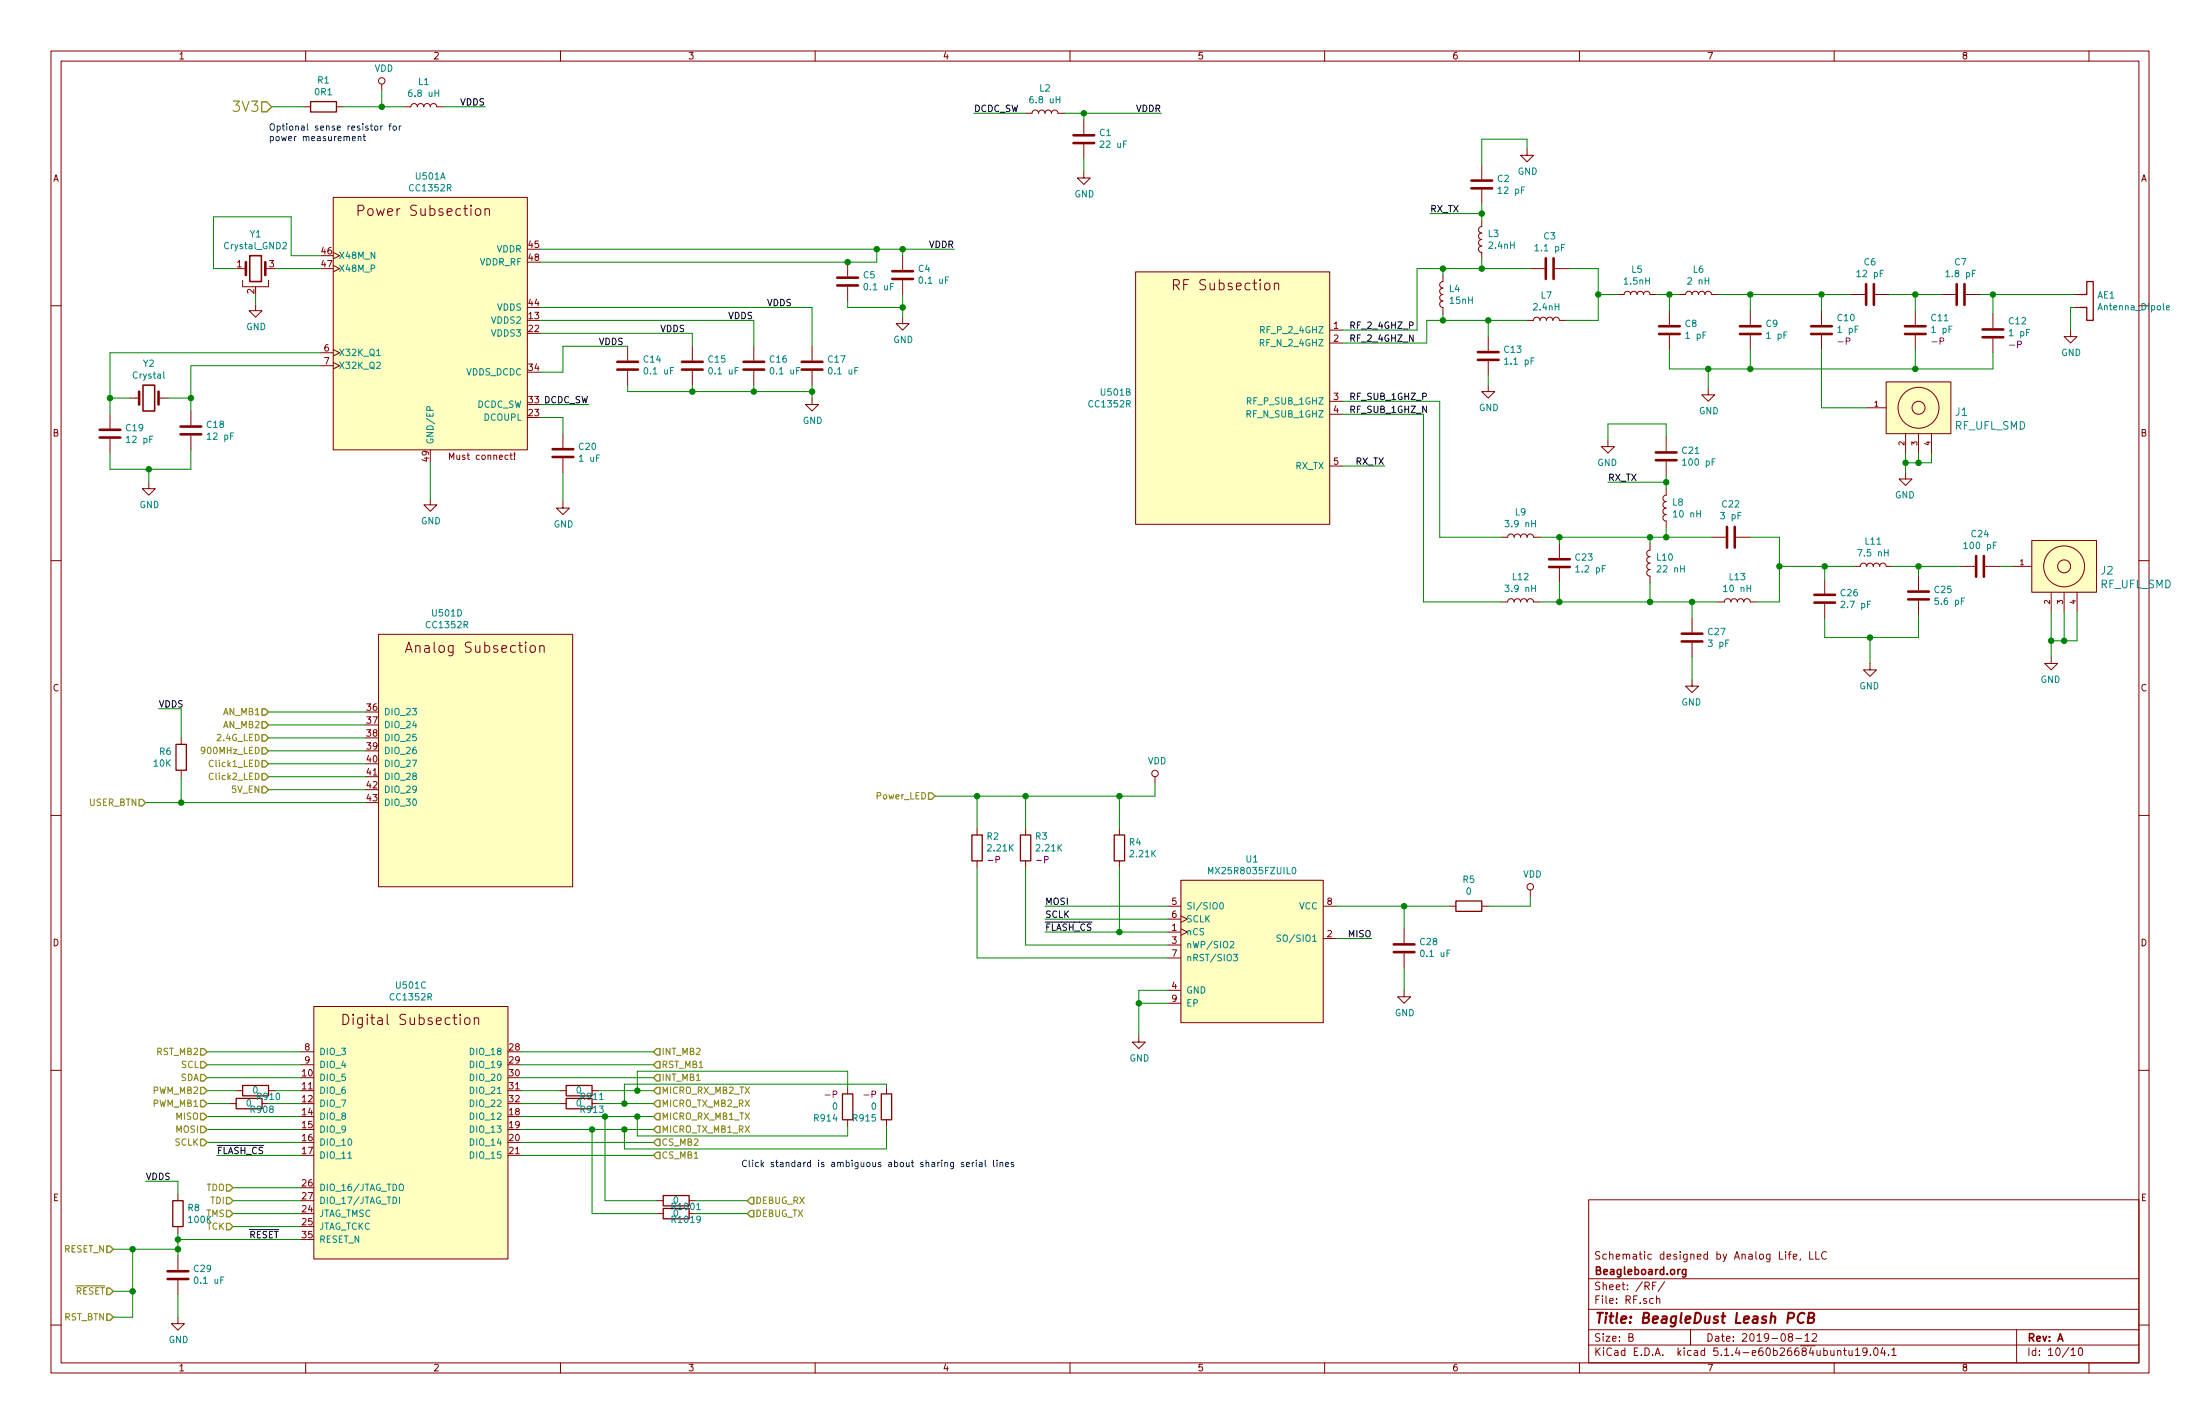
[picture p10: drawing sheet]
<svg xmlns="http://www.w3.org/2000/svg" width="432mm" height="279mm" viewBox="0 0 432 279" stroke-linecap="round" stroke-linejoin="round" font-family="sans-serif">
<g fill="none" stroke="#840000" stroke-width=".2">
<path d="M10 10h411.8v259.4h-411.8zM12 12h407.8v255.4h-407.8zM60 10v2M74.9 16.5v1.3M110 10v2M160 10v2M210 10v2M260 10v2M310 10v2M360 10v2M410 10v2M59.7 21h1.3"/>
<path d="M65.4 38.7h38.1v49.6h-38.1zM66 21h1.3M79.4 21l1.2-.1a.64 .64 0 0 1 .7-.6 .64 .64 0 0 1 .6 .7v-.1a.64 .64 0 0 1 .7-.6 .64 .64 0 0 1 .6 .7v-.1a.64 .64 0 0 1 .6-.6 .64 .64 0 0 1 .7 .7v-.1a.64 .64 0 0 1 .6-.6 .64 .64 0 0 1 .6 .7h1.3M201.3 22.2h1.3a.64 .64 0 0 1 .6-.6 .64 .64 0 0 1 .6 .6 .64 .64 0 0 1 .7-.6 .64 .64 0 0 1 .6 .6 .64 .64 0 0 1 .7-.6 .64 .64 0 0 1 .6 .6 .64 .64 0 0 1 .6-.6 .64 .64 0 0 1 .6 .6h1.3M212.7 33.7v1.2h1.3l-1.3 1.3-1.2-1.3h1.2M212.7 23.5v2.8M212.7 28.3v2.8M290.8 32.4v2.8M290.8 37.2v2.8M299.7 29.2v1.3h1.3l-1.3 1.3-1.3-1.3h1.3M10 60h2M47.6 55v1.3h5.1v-1.3"/>
<path d="M47.6 52.7h.7M50.2 59.7v1.3h1.2l-1.2 1.2-1.3-1.2h1.3M52.1 52.7h.6M65.4 49.5l1.3 .7-1.3 .6M65.4 52.1l1.3 .6-1.3 .6M70.3 41.3h.7a.55 .55 0 0 0 .4-.5 .55 .55 0 0 0-.4-.5h-.7v2M95.2 41.1l.1-.1a.49 .49 0 0 1 .8 .2v1.1M95.2 40.9v1.4M166.4 51.4v2.8M166.4 56.3v2.8M177.2 50.2v2.8M177.2 55v2.8"/>
<path d="M222.9 53.3h38.1v49.6h-38.1zM250.1 55.7l.3-.2 .5 .1 .1 1.3M250.1 55.5v1.4M283.2 54v1.2a.64 .64 0 0 0-.6 .7 .64 .64 0 0 0 .6 .6 .64 .64 0 0 0-.6 .7 .64 .64 0 0 0 .6 .6 .64 .64 0 0 0-.6 .6 .64 .64 0 0 0 .6 .7 .64 .64 0 0 0-.6 .6 .64 .64 0 0 0 .6 .6v1.3M290.8 43.2v1.3a.64 .64 0 0 0-.6 .6 .64 .64 0 0 0 .6 .6 .64 .64 0 0 0-.6 .7 .64 .64 0 0 0 .6 .6 .64 .64 0 0 0-.6 .6 .64 .64 0 0 0 .6 .7 .64 .64 0 0 0-.6 .6 .64 .64 0 0 0 .6 .6v1.3M300.4 52.7h2.7M305.2 52.7h2.8M317.5 57.8l1.3-.1a.64 .64 0 0 1 .6-.5 .64 .64 0 0 1 .6 .6v-.1a.64 .64 0 0 1 .7-.5 .64 .64 0 0 1 .6 .6v-.1a.64 .64 0 0 1 .7-.5 .64 .64 0 0 1 .6 .6v-.1a.64 .64 0 0 1 .6-.5 .64 .64 0 0 1 .6 .6h1.3M329.6 57.8l1.2-.1a.64 .64 0 0 1 .7-.5 .64 .64 0 0 1 .6 .6v-.1a.64 .64 0 0 1 .7-.5 .64 .64 0 0 1 .6 .6v-.1a.64 .64 0 0 1 .6-.5 .64 .64 0 0 1 .6 .6v-.1a.64 .64 0 0 1 .7-.5 .64 .64 0 0 1 .6 .6h1.3M363.2 57.8h2.8M368 57.8h2.8M381 57.8h2.8"/>
<path d="M385.8 57.8h2.8M407 57.8h2.6M25.4 78.1h1.9M31.1 78.1h1.9M62.9 69.2h2.5M62.9 71.8h2.5M65.4 68.6l1.3 .6-1.3 .7M65.4 71.1l1.3 .7-1.3 .6M123.2 67.9v2.8M123.2 72.8v2.8M135.9 67.9v2.8M135.9 72.8v2.8"/>
<path d="M148 67.9v2.8M148 72.8v2.8M159.4 78.1v1.3h1.3l-1.3 1.2-1.3-1.2h1.3M159.4 67.9v2.8M159.4 72.8v2.8M177.2 62.2v1.3h1.2l-1.2 1.3-1.3-1.3h1.3M261 64.8h2.5M261 67.3h2.5M261 78.7h2.5M292.1 75.6v1.2h1.3l-1.3 1.3-1.3-1.3h1.3M292.1 66v2.8M292.1 70.9v2.8"/>
<path d="M299.7 62.9l1.3-.1a.64 .64 0 0 1 .6-.6 .64 .64 0 0 1 .7 .7v-.1a.64 .64 0 0 1 .6-.6 .64 .64 0 0 1 .6 .7v-.1a.64 .64 0 0 1 .7-.6 .64 .64 0 0 1 .6 .7v-.1a.64 .64 0 0 1 .7-.6 .64 .64 0 0 1 .6 .7h1.2M327.7 61v2.8M327.7 65.8v2.8M335.3 76.2v1.3h1.2l-1.2 1.2-1.3-1.2h1.3M343.5 61v2.8M343.5 65.8v2.8M357.5 61v2.8M357.5 65.8v2.8M370.2 74.9h12.7v10.2h-12.7zM375.9 61v2.8M375.9 65.8v2.8M391.2 61.6v2.8"/>
<path d="M391.2 66.4v2.8M406.4 64.8v1.2h1.3l-1.3 1.3-1.3-1.3h1.3M407 60.3h2.6M21.6 81.3v2.8M21.6 86.1v2.8M29.2 94.6v1.3h1.3l-1.3 1.3-1.3-1.3h1.3M37.5 80.6v2.8M37.5 85.5v2.8M84.5 97.8v1.3h1.2l-1.2 1.2-1.3-1.2h1.3M100.1 89.3h.5M100.3 88.9v1.1l.3 .1M101 90v.1"/>
<path d="M101 88.9v.8M110.5 98.4v1.3h1.3l-1.3 1.3-1.3-1.3h1.3M110.5 85.1v2.8M110.5 89.9v2.8M261 81.3h2.5M261 91.4h2.5M315.6 86.4v1.2h-1.3l1.3 1.3 1.3-1.3h-1.3M327 95.9v1.3a.64 .64 0 0 0-.6 .6 .64 .64 0 0 0 .6 .6 .64 .64 0 0 0-.6 .7 .64 .64 0 0 0 .6 .6 .64 .64 0 0 0-.6 .7 .64 .64 0 0 0 .6 .6 .64 .64 0 0 0-.6 .6 .64 .64 0 0 0 .6 .6v1.3M327 85.7v2.8M327 90.6v2.7M366.4 80h3.8M374 92.7v1.3h-1.3l1.3 1.3 1.3-1.3h-1.3"/>
<path d="M374 85.1v3.8M376.6 85.1v3.8M379.1 85.1v3.8M10 110h2M294.6 118.1h1.3a.64 .64 0 0 1 .7-.6 .64 .64 0 0 1 .6 .6 .64 .64 0 0 1 .6-.6 .64 .64 0 0 1 .6 .6 .64 .64 0 0 1 .7-.6 .64 .64 0 0 1 .6 .6 .64 .64 0 0 1 .7-.6 .64 .64 0 0 1 .6 .6h1.3M294.6 105.4h1.3a.64 .64 0 0 1 .7-.6 .64 .64 0 0 1 .6 .6 .64 .64 0 0 1 .6-.6 .64 .64 0 0 1 .6 .6 .64 .64 0 0 1 .7-.6 .64 .64 0 0 1 .6 .6 .64 .64 0 0 1 .7-.6 .64 .64 0 0 1 .6 .6h1.3M306.1 106.7v2.8M306.1 111.5v2.8M323.8 106.7v1.3a.64 .64 0 0 0-.6 .6 .64 .64 0 0 0 .6 .6 .64 .64 0 0 0-.6 .7 .64 .64 0 0 0 .6 .6 .64 .64 0 0 0-.6 .6 .64 .64 0 0 0 .6 .7 .64 .64 0 0 0-.6 .6 .64 .64 0 0 0 .6 .6v1.3M335.9 105.4h2.8M337.2 118.1h1.3a.64 .64 0 0 1 .6-.6 .64 .64 0 0 1 .6 .6 .64 .64 0 0 1 .7-.6 .64 .64 0 0 1 .6 .6 .64 .64 0 0 1 .7-.6 .64 .64 0 0 1 .6 .6 .64 .64 0 0 1 .6-.6 .64 .64 0 0 1 .6 .6h1.3M340.7 105.4h2.8"/>
<path d="M358.1 113.7v2.8M358.1 118.5v2.8M363.9 111.1h1.2a.64 .64 0 0 1 .7-.6 .64 .64 0 0 1 .6 .6 .64 .64 0 0 1 .7-.6 .64 .64 0 0 1 .6 .6 .64 .64 0 0 1 .6-.6 .64 .64 0 0 1 .6 .6 .64 .64 0 0 1 .7-.6 .64 .64 0 0 1 .6 .6h1.3M376.6 113v2.8M376.6 117.9v2.8M384.8 111.1h2.8M389.6 111.1h2.8M395 111.1h3.8M398.8 106h12.7v10.2h-12.7zM402.6 116.2v3.8M405.1 116.2v3.8M407.7 116.2v3.8"/>
<path d="M419.8 110h2M74.3 124.5h38.1v49.5h-38.1zM79.6 128l.6-2 .7 2M79.8 127.4h.9M104.2 126.7h.2a.49 .49 0 0 1 .7 .4v.5a.54 .54 0 0 1-.5 .4 .54 .54 0 0 1-.6-.4v-.5zM105.9 126.8l.3-.1h.5l.1 1.3M105.9 126.7v1.3M332.1 133.4v1.2h-1.3l1.3 1.3 1.3-1.3h-1.3M332.1 121.3v2.8M332.1 126.1v2.8M367 130.2v1.2h-1.2l1.2 1.3 1.3-1.3h-1.3M402.6 128.9v1.3h-1.3l1.3 1.2 1.3-1.2h-1.3"/>
<path d="M10 160h2M35.6 144.8v1.3M35.6 151.1v1.3M226.7 152.4v1.3M419.8 160h2M191.8 162.6v1.2M191.8 168.9v1.3M201.3 162.6v1.2M201.3 168.9v1.3M219.7 162.6v1.2M219.7 168.9v1.3M229.2 177.8h2.6"/>
<path d="M231.8 172.7h27.9v28h-27.9zM231.8 179.7l1.2 .6-1.2 .7M259.7 177.8h2.6M284.5 177.8h1.2M290.8 177.8h1.3M300.4 174.6v1.3M61.6 197.5h38.1v49.5h-38.1zM67.3 199a1.01 1.01 0 0 1 1.2 1 1.01 1.01 0 0 1-1.2 1zM91.3 199.9l.3-.2a.53 .53 0 0 1 .7 .4v.5a.55 .55 0 0 1-.6 .4 .55 .55 0 0 1-.5-.4zM93.1 199.9l.1-.1a.49 .49 0 0 1 .8 .2v1M93.1 199.7v1.3M229.2 182.9h2.6"/>
<path d="M229.2 185.4h2.6M229.2 194.3h2.6M229.2 180.3h2.6M229.2 188h2.6M229.2 196.9h2.6M231.8 182.2l1.2 .7-1.2 .6M259.7 184.2h2.6M275.6 194.3v1.3h1.3l-1.3 1.3-1.3-1.3h1.3M275.6 182.2v2.8M275.6 187.1v2.8M10 210h2M45.1 216.5h1.3"/>
<path d="M46.4 214h1.2M59.1 206.4h2.5M59.1 208.9h2.5M109.9 216.5h1.2M109.9 214h1.2M166.4 213.4v1.2M166.4 219.7v1.3M174 213.4v1.2M174 219.7v1.3M223.5 203.2v1.3h1.3l-1.3 1.2-1.3-1.2h1.3M419.8 210h2M34.9 234.3v1.3"/>
<path d="M128.9 238.1h1.3M128.9 235.6h1.3M311.8 235.4h108v32h-108zM10 260h2M34.9 258.4v1.3h1.3l-1.3 1.3-1.2-1.3h1.2M34.9 240.7v1.2M34.9 246.4v2.8M34.9 251.2v2.8M311.8 256.9h108M311.8 250.9h108M324.4 252.3h.5M325.1 251.6h-.7v1.5"/>
<path d="M325.1 254.9l.2-.1h.4l.1 1M325.1 254.3v1.5M326.7 251.5l-1.3 1.9M351 246.1h.5M351.5 245.6l-.3 .2v1.3M352 246.6l.7-.2-.1-.2-.4-.1-.2 .2v.7h.6M353.4 247l-.1 .3M355.2 245.6v1.5h.7M356.4 245.6v1.5h.7M358.5 245.7a.71 .71 0 0 0-1 .5 .71 .71 0 0 0 .7 .9l.3-.2M419.8 260h2M60 267.4v2"/>
<path d="M110 267.4v2M160 267.4v2M210 267.4v2M260 267.4v2M310 267.4v2M311.8 263.9h108M311.8 260.9h108M319.7 262.4l.7-.1 .1-.2-.1-.4h-.7v1.5h.6l.2-.2 .1-.3-.4-.3M331.8 260.9v3M351.3 262.3l-.3-.3 .1-.2 .2-.1h.4l.1 .3-.1 .3h-.4l-.3 .3 .1 .4 .2 .2h.3l.2-.3v-.3l-.2-.3M352.5 262.6h1.1M354.3 262.1l.4-.4v1.5"/>
<path d="M354.3 263.2h.8M355.7 261.8l.6-.1 .2 .1 .1 .3-1 1.1h1M360 267.4v2M360.7 265.1l.2-.1h.3l.1 1M361.8 265h.6M362 264.5v1.3l.4 .2M362.9 265l.1 .9 .3 .1 .2-.2M363.5 265v1M364.2 264.9l.4-.4v1.5M364.2 266h.8M366.4 265.1l-.2 .3-.5-.1-.1-.2 .1-.6h.5l.2 .2v.9l-.4 .4h-.3M367.1 265.8v.2"/>
<path d="M367.9 264.5h.2a.8 .8 0 0 1 .5 .7 .8 .8 0 0 1-.5 .8 1 1 0 0 1-.2-1.5zM369.5 264.4l-.3 1.1h.9M369.9 265v1M370.7 265.8v.2M371.3 264.9l.4-.4v1.5M371.3 266h.9M395.8 260.9v6.5M406.5 264.9l.4-.4v1.5M406.5 266h.8M408.1 264.6l.3-.1a.94 .94 0 0 1 0 1.5l-.4-.3zM410 267.4v2"/>
<circle cx="74.9" cy="15.9" r=".63"/>
<circle cx="376.6" cy="80" r="4"/>
<circle cx="376.6" cy="80" r="1.27"/>
<circle cx="405.1" cy="111.1" r="4"/>
<circle cx="405.1" cy="111.1" r="1.27"/>
<circle cx="226.7" cy="151.8" r=".63"/>
<circle cx="300.4" cy="174" r=".63"/>
</g>
<path d="M354.2 257.8a.87 .87 0 0 0-1 0 .87 .87 0 0 0-.4 .9 .69 .69 0 0 0 .3 .8 .69 .69 0 0 0 .9-.1M354.9 258.5l.9-.1a.47 .47 0 0 0 .3-.4 .47 .47 0 0 0-.3-.4h-.7l-.3 2h.8a.53 .53 0 0 0 .4-.5 .53 .53 0 0 0-.4-.6" fill="none" stroke="#840000" stroke-width=".41"/>
<path d="M49 50.2h2.3v5h-2.3zM28.1 75.6h2.3v5h-2.3zM330.9 249.1l-.1 1.3-.2 .2-.3-.1M330.9 249.1h-.4l-.3 .3 .1 .5 .2 .2 .4-.1" fill="none" stroke="#840000" stroke-width=".3"/>
<g fill="none" stroke="#840000" stroke-width=".51">
<path d="M210.7 26.5h4.1M210.7 28.1h4.1M288.8 37h4.1M288.8 35.4h4.1M48.3 51.4v2.6M52.1 51.4v2.6M164.3 54.5h4.1M164.3 56h4.1M175.1 53.2h4.1M175.1 54.7h4.1M303.4 50.7v4M304.9 50.7v4"/>
<path d="M366.3 55.8v4M367.8 55.8v4M384 55.8v4M385.6 55.8v4M27.3 76.8v2.6M31.1 76.8v2.6M121.2 71h4M121.2 72.5h4M133.9 71h4M133.9 72.5h4M145.9 71h4.1M145.9 72.5h4.1"/>
<path d="M157.4 71h4M157.4 72.5h4M290.1 69.1h4M290.1 70.6h4M325.6 64h4.1M325.6 65.5h4.1M341.5 64h4.1M341.5 65.5h4.1M355.5 64h4M355.5 65.5h4M373.9 64h4.1M373.9 65.5h4.1"/>
<path d="M389.1 64.6h4.1M389.1 66.2h4.1M19.6 85.9h4M19.6 84.3h4M35.4 85.2h4.1M35.4 83.7h4.1M108.5 88.1h4M108.5 89.7h4M325 90.3h4.1M325 88.8h4.1M304 111.3h4.1M304 109.7h4.1"/>
<path d="M339 103.4v4M340.5 103.4v4M356.1 118.2h4.1M356.1 116.7h4.1M374.5 117.6h4.1M374.5 116.1h4.1M387.9 109.1v4.1M389.4 109.1v4.1M330.1 125.9h4M330.1 124.3h4M273.6 185.3h4M273.6 186.8h4"/>
<path d="M32.9 249.4h4.1M32.9 251h4.1"/>
</g>
<g fill="none" stroke="#840000" stroke-width=".25">
<path d="M61 19.9h5v2.1h-5zM408.3 57.8h1.3v-2.6h1.2v7.7h-1.2v-2.6h-1.3M34.5 146.1h2.1v5h-2.1zM190.8 163.8h2v5.1h-2zM200.3 163.8h2v5.1h-2zM218.7 163.8h2v5.1h-2zM285.7 176.8h5.1v2h-5.1zM46.4 215.5h5v2.1h-5zM47.6 213h5.1v2h-5.1zM111.1 213h5.1v2h-5.1zM111.1 215.5h5.1v2.1h-5.1zM165.4 214.6h2v5.1h-2z"/>
<path d="M173 214.6h2v5.1h-2zM33.9 235.6h2v5.1h-2zM130.2 237.1h5.1v2h-5.1zM130.2 234.6h5.1v2h-5.1z"/>
</g>
<g fill="none" stroke="#008484" stroke-width=".2">
<path d="M55.5 47.7l.5-.2 .2 .4-.8 .9h.8M32.1 72.9v1.1l.2 .2M73.9 71.2l.5-.2 .3 .4-.8 .9h.8M73.9 69.8h.8M425.2 60.4l.6-.1v-.3h-.4l-.2 .1 .1 .7h.5M84.4 80.5l-.1-.7h-.4l-.2 .7h1.3M237.2 171.5v-1.3l.4 .9 .4-.9v1.3M239.5 177.2l.2-.1a.69 .69 0 0 1 .4 .6 .69 .69 0 0 1-.4 .7l-.2-.2-.1-.3zM253.7 170.3l.2-.1a.67 .67 0 0 1 .4 .6 .67 .67 0 0 1-.4 .7l-.3-.5zM241.5 184.8l.4-.1 .3 .4-.8 .9h.8M242.1 187.2h.8l-.4 .5 .3 .2 .1 .4-.3 .2-.5-.1M251.4 183.5l-.5-.1-.2 .2-.1 .2 .1 .2 .5 .2 .2 .3-.3 .2h-.5"/>
<path d="M68.3 227.3h.7M78.4 232.5l.2-.2a.47 .47 0 0 1 .6 .5l-.1 .6-.2 .2h-.4a1 1 0 0 1-.1-1.1zM78.4 234.9v1.2"/>
</g>
<g fill="#ffffc2" stroke="#ffffc2" stroke-width=".2">
<path d="M398.8 106h12.7v10.2h-12.7z"/>
<path d="M370.2 74.9h12.7v10.2h-12.7z"/>
<path d="M65.4 38.7h38.1v49.6h-38.1z"/>
<path d="M231.8 172.7h27.9v28h-27.9z"/>
<path d="M61.6 197.5h38.1v49.5h-38.1z"/>
<path d="M74.3 124.5h38.1v49.5h-38.1z"/>
<path d="M222.9 53.3h38.1v49.6h-38.1z"/>
</g>
<g fill="none" stroke="#008400" stroke-width=".2">
<path d="M74.9 17.8v3.2M53.3 21h6.4M67.3 21h12.1M87 21h8.2M191.1 22.2h10.2M208.9 22.2h19.1M212.7 22.2v1.3M212.7 31.1v2.6M299.7 29.2v-1.9h-8.9v5.1M50.2 57.8v1.9M54 52.7h8.9M62.9 50.2h-5.8v-7.7h-15.2v10.2h4.5"/>
<path d="M106 48.9h81.3M166.4 59.1v1.2h10.8M172.1 48.9v2.5h-66.1M177.2 48.9v1.3M177.2 57.8v4.4M280.7 41.9h10.1M283.2 52.7v1.3M290.8 40v3.2M290.8 50.8v1.9M300.4 52.7h-22.3v12.1h-14.6M308 52.7h5.7v10.2h-6.4M313.7 57.8h3.8"/>
<path d="M325.1 57.8h4.5M327.7 57.8v3.2M337.2 57.8h26M343.5 57.8v3.2M357.5 57.8v3.2M370.8 57.8h10.2M375.9 57.8v3.2M388.6 57.8h18.4M391.2 57.8v3.8M21.6 78.1h3.8M33 78.1h4.5M62.9 69.2h-41.3v12.1"/>
<path d="M62.9 71.8h-25.4v8.8M106 60.3h53.4v7.6M106 62.9h42v5M106 65.4h29.9v2.5M106 79.4h9.6M123.2 67.9h-12.7v5.1h-4.5M123.2 75.6v1.2h36.2M135.9 75.6v1.2M148 75.6v1.2M159.4 75.6v2.5M263.5 78.7h19.1v26.7h12M283.2 61.6v1.3"/>
<path d="M292.1 62.9v3.1M292.1 73.7v1.9M299.7 62.9h-19.7v4.4h-16.5M327.7 68.6v3.8h63.5v-3.2M335.3 72.4v3.8M343.5 68.6v3.8M357.5 68.6v11.4h8.9M375.9 68.6v3.8M407 60.3h-.6v4.5M29.2 92.1v2.5M37.5 88.3v3.8h-15.9v-3.2M84.5 90.8v7"/>
<path d="M106 81.9h4.5v3.2M110.5 92.7v5.7M263.5 81.3h15.9v36.8h15.2M263.5 91.4h8.3M315.6 94.6h11.4M327 85.7v-2.5h-11.4v3.2M327 93.3v2.6M374 88.9v3.8M376.6 88.9v1.9M379.1 88.9v1.9h-5.1M302.3 118.1h34.9M302.3 105.4h33.6"/>
<path d="M306.1 105.4v1.3M306.1 114.3v3.8M323.8 105.4v1.3M323.8 114.3v3.8M327 103.5v1.9M332.1 118.1v3.2M343.5 105.4h5.7v12.7h-4.4M349.2 111.1h14.7M358.1 111.1v2.6M371.5 111.1h13.3M376.6 111.1v1.9M392.4 111.1h2.6"/>
<path d="M31.1 139.1h4.5v5.7M52.7 139.7h19.1M332.1 128.9v4.5M367 125.1v5.1M376.6 120.7v4.4h-18.5v-3.8M402.6 120v8.9M405.1 120v5.7M407.7 120v5.7h-5.1M28.6 157.5h43.2M35.6 152.4v5.1M52.7 154.9h19.1M52.7 149.9h19.1"/>
<path d="M52.7 152.4h19.1M52.7 147.3h19.1M52.7 144.8h19.1M52.7 142.2h19.1M191.8 156.2v6.4M201.3 156.2v6.4M219.7 156.2v6.4M226.7 153.7v2.5h-43.2M191.8 170.2v17.8h37.4M201.3 170.2v15.2h27.9M205.1 177.8h24.1M219.7 170.2v12.7"/>
<path d="M262.3 177.8h22.2M275.6 177.8v4.4M300.4 175.9v1.9h-8.3M205.1 182.9h24.1M205.1 180.3h24.1M223.5 196.9h5.7M229.2 194.3h-5.7v8.9M262.3 184.2h6.9M275.6 189.9v4.4M40.6 219.1h18.5M40.6 214h5.8M40.6 216.5h4.5"/>
<path d="M40.6 208.9h18.5M40.6 206.4h18.5M40.6 211.5h18.5M52.7 216.5h6.4M54 214h5.1M102.2 219.1h26.1M102.2 214h7.7M102.2 216.5h7.7M102.2 208.9h26.1M102.2 206.4h26.1M102.2 211.5h26.1M117.5 214h10.8"/>
<path d="M117.5 216.5h10.8M118.7 219.1v16.5h10.2M125.1 219.1v3.8h41.3v-1.9M166.4 213.4v-3.2h-41.3v3.8M174 213.4v-.7h-51.4v3.8M28.6 231.8h6.3v2.5M40.6 221.6h18.5M40.6 224.2h18.5M42.5 226.7h16.6M45.7 235.6h13.4M45.7 238.1h13.4M45.7 233h13.4"/>
<path d="M102.2 221.6h26.1M102.2 224.2h26.1M102.2 226.7h26.1M116.2 221.6v16.5h12.7M136.5 235.6h10.2M136.5 238.1h10.2M174 221v4.4h-51.4v-3.8M22.2 253.4h3.8M22.2 245.1h12.7M26 245.1v13.3h-3.8M34.9 243.2h24.2M34.9 241.9v4.5"/>
<path d="M34.9 254v4.4M45.7 240.7h13.4"/>
</g>
<g fill="none" stroke="#848400" stroke-width=".25">
<path d="M51.4 20h.9l1 1-1 .9h-.9zM51.4 139.1h.7l.6 .6-.6 .6h-.7zM27.3 156.8h.6l.7 .7-.7 .6h-.6zM51.4 154.3h.7l.6 .6-.6 .7h-.7zM51.4 146.7h.7l.6 .6-.6 .7h-.7zM51.4 144.1h.7l.6 .7-.6 .6h-.7zM51.4 141.6h.7l.6 .6-.6 .7h-.7zM51.4 149.2h.7l.6 .7-.6 .6h-.7zM51.4 151.8h.7l.6 .6-.6 .6h-.7zM182.2 155.6h.7l.6 .6-.6 .6h-.7zM39.4 205.7h.6l.6 .7-.6 .6h-.6zM39.4 213.4h.6l.6 .6-.6 .6h-.6z"/>
<path d="M39.4 215.9h.6l.6 .6-.6 .7h-.6zM39.4 218.4h.6l.6 .7-.6 .6h-.6zM39.4 210.8h.6l.6 .7-.6 .6h-.6zM39.4 208.3h.6l.6 .6-.6 .7h-.6zM128.9 208.3h.6v1.3h-.6l-.6-.7zM128.9 213.4h.6v1.2h-.6l-.6-.6zM128.9 215.9h.6v1.3h-.6l-.6-.7zM128.9 205.7h.6v1.3h-.6l-.6-.6zM128.9 218.4h.6v1.3h-.6l-.6-.6zM128.9 210.8h.6v1.3h-.6l-.6-.6zM39.4 221h.6l.6 .6-.6 .7h-.6zM39.4 223.5h.6l.6 .7-.6 .6h-.6z"/>
<path d="M44.4 237.5h.7l.6 .6-.6 .7h-.7zM44.4 232.4h.7l.6 .6-.6 .7h-.7zM44.4 235h.7l.6 .6-.6 .6h-.7zM128.9 226.1h.6v1.2h-.6l-.6-.6zM128.9 223.5h.6v1.3h-.6l-.6-.6zM128.9 221h.6v1.3h-.6l-.6-.7zM147.3 237.5h.7v1.3h-.7l-.6-.7zM147.3 235h.7v1.2h-.7l-.6-.6zM21 257.8h.6l.6 .6-.6 .7h-.6zM21 252.7h.6l.6 .7-.6 .6h-.6zM21 244.5h.6l.6 .6-.6 .6h-.6zM44.4 240h.7l.6 .7-.6 .6h-.7z"/>
</g>
<path d="M40.2 147.2l-.2 .2-.4-.1-.1-.1v-.3l.2-.3h.3l.2 .3a.88 .88 0 0 1-.2 .9l-.4 .1" fill="none" stroke="#848400" stroke-width=".2"/>
<g fill="none" stroke="#0000c2" stroke-width=".2">
<path d="M69.2 27.2l.6-.1-.1-.3h-.4l-.1 .1v.7h.5M70.3 26.9l.5-.1v.8M70.3 26.8v.8M71.3 26.8h.5M71.5 26.3v1.1l.3 .2M73.6 24.8h.5v.7l-.3 .1-.3-.3zM74.7 24.7v.9M75.1 24.7l-.4 .2M76.3 24.7h.5M76.8 24.3l-.3 .2v1.1M77.3 24.8l.3-.1 .2 .2v.4l-.2 .3-.5-.3zM78.4 24.7v.9"/>
<path d="M78.7 24.7l-.3 .2M189.2 228.1h-.4l-.2 .1 .1 .2 .5 .1v.4h-.6M189.7 228.5l.6-.1-.1-.3h-.3l-.2 .1v.7h.5M190.8 228.1v.8M191.2 228.1l-.4 .2M191.6 227.6v.2M191.6 228.1v.8M192.2 228.1h.5l.1 .8M192.8 228.4h-.4l-.2 .2v.3h.6M193.4 227.6v1.1l.1 .2M195 227.6v1.1l.2 .2M195.7 227.6v.2"/>
<path d="M195.7 228.1v.8M196.3 228.2l.5-.1v.8M196.3 228.1v.8M197.4 228.5l.6-.1-.1-.3h-.4l-.1 .1v.7h.5M198.9 228.1h-.3l-.1 .1v.2l.4 .1v.4h-.4"/>
</g>
<g fill="#008400" stroke="#008400" stroke-width=".25">
<circle cx="74.9" cy="21" r=".51"/>
<circle cx="116.2" cy="221.6" r=".51"/>
<circle cx="177.2" cy="48.9" r=".51"/>
<circle cx="357.5" cy="57.8" r=".51"/>
<circle cx="34.9" cy="243.2" r=".51"/>
<circle cx="343.5" cy="57.8" r=".51"/>
<circle cx="219.7" cy="182.9" r=".51"/>
<circle cx="290.8" cy="52.7" r=".51"/>
<circle cx="135.9" cy="76.8" r=".51"/>
<circle cx="148" cy="76.8" r=".51"/>
<circle cx="275.6" cy="177.8" r=".51"/>
<circle cx="118.7" cy="219.1" r=".51"/>
<circle cx="166.4" cy="51.4" r=".51"/>
<circle cx="37.5" cy="78.1" r=".51"/>
<circle cx="391.2" cy="57.8" r=".51"/>
<circle cx="21.6" cy="78.1" r=".51"/>
<circle cx="375.9" cy="57.8" r=".51"/>
<circle cx="29.2" cy="92.1" r=".51"/>
<circle cx="26" cy="253.4" r=".51"/>
<circle cx="35.6" cy="157.5" r=".51"/>
<circle cx="172.1" cy="48.9" r=".51"/>
<circle cx="177.2" cy="60.3" r=".51"/>
<circle cx="375.9" cy="72.4" r=".51"/>
<circle cx="159.4" cy="76.8" r=".51"/>
<circle cx="327" cy="94.6" r=".51"/>
<circle cx="292.1" cy="62.9" r=".51"/>
<circle cx="125.1" cy="214" r=".51"/>
<circle cx="343.5" cy="72.4" r=".51"/>
<circle cx="34.9" cy="245.1" r=".51"/>
<circle cx="327" cy="105.4" r=".51"/>
<circle cx="374" cy="90.8" r=".51"/>
<circle cx="376.6" cy="90.8" r=".51"/>
<circle cx="283.2" cy="62.9" r=".51"/>
<circle cx="323.8" cy="118.1" r=".51"/>
<circle cx="402.6" cy="125.7" r=".51"/>
<circle cx="335.3" cy="72.4" r=".51"/>
<circle cx="323.8" cy="105.4" r=".51"/>
<circle cx="405.1" cy="125.7" r=".51"/>
<circle cx="191.8" cy="156.2" r=".51"/>
<circle cx="26" cy="245.1" r=".51"/>
<circle cx="306.1" cy="105.4" r=".51"/>
<circle cx="349.2" cy="111.1" r=".51"/>
<circle cx="327.7" cy="57.8" r=".51"/>
<circle cx="219.7" cy="156.2" r=".51"/>
<circle cx="201.3" cy="156.2" r=".51"/>
<circle cx="367" cy="125.1" r=".51"/>
<circle cx="223.5" cy="196.9" r=".51"/>
<circle cx="376.6" cy="111.1" r=".51"/>
<circle cx="358.1" cy="111.1" r=".51"/>
<circle cx="306.1" cy="118.1" r=".51"/>
<circle cx="212.7" cy="22.2" r=".51"/>
<circle cx="290.8" cy="41.9" r=".51"/>
<circle cx="122.6" cy="221.6" r=".51"/>
<circle cx="122.6" cy="216.5" r=".51"/>
<circle cx="283.2" cy="52.7" r=".51"/>
<circle cx="332.1" cy="118.1" r=".51"/>
<circle cx="125.1" cy="219.1" r=".51"/>
<circle cx="313.7" cy="57.8" r=".51"/>
</g>
<text font-size="2.8" fill="#848400" x="46.1" y="21.9">3V3</text>
<g font-size="2.8" fill="#840000">
<text x="71.1" y="42.4">Power Subsection</text>
<text x="230.9" y="57">RF Subsection</text>
<text x="80.7" y="128.1">Analog Subsection</text>
<text x="68.5" y="201.1">Digital Subsection</text>
<text x="312.8" y="259.7">Title: BeagleDust Leash PCB</text>
</g>
<g font-size="2.1" fill="#008484">
<text x="383.8" y="81.6">J1</text>
<text x="383.7" y="84.3">RF_UFL_SMD</text>
<text x="412.4" y="112.7">J2</text>
<text x="412.2" y="115.4">RF_UFL_SMD</text>
</g>
<g font-size="2.1" fill="#840000">
<text x="312.8" y="250.1">Beagleboard.org</text>
<text x="312.8" y="247.1">Schematic designed by Analog Life, LLC</text>
<text x="312.8" y="255.8">File: RF.sch</text>
<text x="312.8" y="253.1">Sheet: /RF/</text>
<text x="312.8" y="263.2">Size: B</text>
<text x="334.8" y="263.2">Date: 2019-08-12</text>
<text x="397.8" y="263.2">Rev: A</text>
<text x="312.8" y="266">KiCad E.D.A. kicad 5.1.4-e60b26684ubuntu19.04.1</text>
<text x="397.8" y="266">Id: 10/10</text>
</g>
<g font-size="1.8" fill="#840000">
<text x="35" y="11.6">1</text>
<text x="85" y="11.6">2</text>
<text x="135" y="11.6">3</text>
<text x="185" y="11.6">4</text>
<text x="235" y="11.6">5</text>
<text x="285" y="11.6">6</text>
<text x="335" y="11.6">7</text>
<text x="385" y="11.6">8</text>
<text x="10.4" y="35.6">A</text>
<text x="420.2" y="35.6">A</text>
<text x="46.5" y="52.5">1</text>
<text x="52.9" y="52.5">3</text>
<text x="63.2" y="49.9">46</text>
<text x="63.2" y="52.5">47</text>
<text x="103.8" y="48.6">45</text>
<text x="103.8" y="51.2">48</text>
<text x="49.9" y="57.6" transform="rotate(-90 49.9 57.6)">2</text>
<text x="103.8" y="62.6">13</text>
<text x="103.8" y="65.2">22</text>
<text x="103.8" y="60.1">44</text>
<text x="261.8" y="64.5">1</text>
<text x="63.7" y="69">6</text>
<text x="63.7" y="71.5">7</text>
<text x="261.8" y="67.1">2</text>
<text x="103.8" y="72.8">34</text>
<text x="103.8" y="81.7">23</text>
<text x="261.8" y="78.5">3</text>
<text x="261.8" y="81">4</text>
<text x="10.4" y="85.6">B</text>
<text x="420.2" y="85.6">B</text>
<text x="84.2" y="90.5" transform="rotate(-90 84.2 90.5)">49</text>
<text x="88.6" y="90.2">Must connect!</text>
<text x="261.8" y="91.2">5</text>
<text x="10.4" y="135.6">C</text>
<text x="420.2" y="135.6">C</text>
<text x="72.1" y="139.4">36</text>
<text x="72.1" y="142">37</text>
<text x="72.1" y="144.5">38</text>
<text x="72.1" y="147.1">39</text>
<text x="72.1" y="149.6">40</text>
<text x="72.1" y="152.1">41</text>
<text x="72.1" y="154.7">42</text>
<text x="72.1" y="157.2">43</text>
<text x="230" y="177.5">5</text>
<text x="260.5" y="177.5">8</text>
<text x="10.4" y="185.6">D</text>
<text x="230" y="182.6">1</text>
<text x="230" y="185.2">3</text>
<text x="230" y="180.1">6</text>
<text x="260.5" y="183.9">2</text>
<text x="420.2" y="185.6">D</text>
<text x="230" y="187.7">7</text>
<text x="230" y="194.1">4</text>
<text x="230" y="196.6">9</text>
<text x="59.8" y="206.1">8</text>
<text x="59.8" y="208.7">9</text>
<text x="100" y="206.1">28</text>
<text x="100" y="208.7">29</text>
<text x="59.4" y="211.2">10</text>
<text x="59.4" y="213.7">11</text>
<text x="100" y="211.2">30</text>
<text x="100" y="213.7">31</text>
<text x="59.4" y="216.3">12</text>
<text x="59.4" y="218.8">14</text>
<text x="59.4" y="221.4">15</text>
<text x="100" y="218.8">18</text>
<text x="100" y="221.4">19</text>
<text x="100" y="216.3">32</text>
<text x="59.4" y="223.9">16</text>
<text x="59.4" y="226.4">17</text>
<text x="100" y="223.9">20</text>
<text x="100" y="226.4">21</text>
<text x="59.4" y="232.8">26</text>
<text x="10.4" y="235.6">E</text>
<text x="59.4" y="237.9">24</text>
<text x="59.4" y="235.3">27</text>
<text x="420.2" y="235.6">E</text>
<text x="59.4" y="240.4">25</text>
<text x="59.4" y="243">35</text>
<text x="35" y="269">1</text>
<text x="85" y="269">2</text>
<text x="135" y="269">3</text>
<text x="185" y="269">4</text>
<text x="235" y="269">5</text>
<text x="285" y="269">6</text>
<text x="335" y="269">7</text>
<text x="385" y="269">8</text>
</g>
<g font-size="1.8" fill="#008484">
<text x="62.4" y="16.4">R1</text>
<text x="73.5" y="14.1">VDD</text>
<text x="82.2" y="16.7">L1</text>
<text x="204.1" y="18">L2</text>
<text x="61.9" y="18.7">0R1</text>
<text x="80.5" y="19">6.8 uH</text>
<text x="202.5" y="20.3">6.8 uH</text>
<text x="215.8" y="26.7">C1</text>
<text x="216.2" y="29">22 uF</text>
<text x="81.7" y="35.2">U501A</text>
<text x="294" y="35.7">C2</text>
<text x="297.9" y="34.3">GND</text>
<text x="80.6" y="37.5">CC1352R</text>
<text x="210.9" y="38.7">GND</text>
<text x="294.3" y="38">12 pF</text>
<text x="49.1" y="46.6">Y1</text>
<text x="292.1" y="46.5">L3</text>
<text x="303" y="47">C3</text>
<text x="44.2" y="48.9">Crystal_GND2</text>
<text x="66.4" y="50.8">X48M_N</text>
<text x="66.4" y="53.3">X48M_P</text>
<text x="94.1" y="52.1">VDDR_RF</text>
<text x="97.5" y="49.5">VDDR</text>
<text x="180.3" y="53.4">C4</text>
<text x="292.4" y="48.8">2.4nH</text>
<text x="301.6" y="49.3">1.1 pF</text>
<text x="320.3" y="53.5">L5</text>
<text x="332.4" y="53.5">L6</text>
<text x="365.9" y="52.1">C6</text>
<text x="383.7" y="52.1">C7</text>
<text x="169.5" y="54.6">C5</text>
<text x="169.9" y="56.9">0.1 uF</text>
<text x="180.7" y="55.7">0.1 uF</text>
<text x="284.5" y="57.3">L4</text>
<text x="284.7" y="59.6">15nH</text>
<text x="302.5" y="58.6">L7</text>
<text x="318.9" y="55.8">1.5nH</text>
<text x="331.5" y="55.8">2 nH</text>
<text x="364.7" y="54.4">12 pF</text>
<text x="382.3" y="54.4">1.8 pF</text>
<text x="411.7" y="58.6">AE1</text>
<text x="48.3" y="64.8">GND</text>
<text x="96.6" y="63.5">VDDS2</text>
<text x="97.6" y="61">VDDS</text>
<text x="247.8" y="65.4">RF_P_2_4GHZ</text>
<text x="301.1" y="60.9">2.4nH</text>
<text x="330.8" y="64.2">C8</text>
<text x="346.7" y="64.2">C9</text>
<text x="360.7" y="63">C10</text>
<text x="360.9" y="65.3">1 pF</text>
<text x="379.1" y="63">C11</text>
<text x="379.3" y="65.3">1 pF</text>
<text x="394.4" y="63.7">C12</text>
<text x="394.6" y="66">1 pF</text>
<text x="412.1" y="60.9">Antenna_Dipole</text>
<text x="28.1" y="72">Y2</text>
<text x="66.4" y="69.8">X32K_Q1</text>
<text x="96.6" y="66">VDDS3</text>
<text x="126.4" y="71.1">C14</text>
<text x="139.1" y="71.1">C15</text>
<text x="151.2" y="71.1">C16</text>
<text x="162.6" y="71.1">C17</text>
<text x="175.3" y="67.3">GND</text>
<text x="247.7" y="67.9">RF_N_2_4GHZ</text>
<text x="295.3" y="69.2">C13</text>
<text x="295.7" y="71.6">1.1 pF</text>
<text x="331.1" y="66.5">1 pF</text>
<text x="346.9" y="66.5">1 pF</text>
<text x="404.6" y="69.8">GND</text>
<text x="26.2" y="74.3">Crystal</text>
<text x="66.4" y="72.4">X32K_Q2</text>
<text x="91.5" y="73.7">VDDS_DCDC</text>
<text x="126.7" y="73.5">0.1 uF</text>
<text x="139.4" y="73.5">0.1 uF</text>
<text x="151.5" y="73.5">0.1 uF</text>
<text x="162.9" y="73.5">0.1 uF</text>
<text x="216.2" y="77.6">U501B</text>
<text x="40.7" y="84">C18</text>
<text x="93.5" y="80">DCDC_SW</text>
<text x="95" y="82.5">DCOUPL</text>
<text x="157.6" y="83.2">GND</text>
<text x="213.9" y="79.9">CC1352R</text>
<text x="244.9" y="81.9">RF_N_SUB_1GHZ</text>
<text x="245" y="79.4">RF_P_SUB_1GHZ</text>
<text x="290.3" y="80.6">GND</text>
<text x="333.5" y="81.3">GND</text>
<text x="24.8" y="84.6">C19</text>
<text x="25.1" y="86.9">12 pF</text>
<text x="40.9" y="86.3">12 pF</text>
<text x="85.1" y="87.2" transform="rotate(-90 85.1 87.2)">GND/EP</text>
<text x="113.7" y="88.3">C20</text>
<text x="330.2" y="89.1">C21</text>
<text x="113.9" y="90.6">1 uF</text>
<text x="254.3" y="92.1">RX_TX</text>
<text x="313.5" y="91.4">GND</text>
<text x="330.6" y="91.4">100 pF</text>
<text x="27.4" y="99.7">GND</text>
<text x="297.4" y="101.1">L9</text>
<text x="328.3" y="99.2">L8</text>
<text x="328.7" y="101.5">10 nH</text>
<text x="337.9" y="101.9">3 pF</text>
<text x="338.1" y="99.6">C22</text>
<text x="371.9" y="97.8">GND</text>
<text x="82.6" y="102.9">GND</text>
<text x="108.7" y="103.5">GND</text>
<text x="295.8" y="103.5">3.9 nH</text>
<text x="366.1" y="106.9">L11</text>
<text x="385.8" y="107.7">100 pF</text>
<text x="387" y="105.4">C24</text>
<text x="296.9" y="113.8">L12</text>
<text x="309.3" y="110">C23</text>
<text x="309.6" y="112.3">1.2 pF</text>
<text x="325.2" y="110">L10</text>
<text x="325.6" y="112.3">22 nH</text>
<text x="339.5" y="113.8">L13</text>
<text x="365" y="109.2">7.5 nH</text>
<text x="295.8" y="116.2">3.9 nH</text>
<text x="338.6" y="116.2">10 nH</text>
<text x="361.3" y="117">C26</text>
<text x="361.7" y="119.3">2.7 pF</text>
<text x="379.8" y="116.4">C25</text>
<text x="380.1" y="118.7">5.6 pF</text>
<text x="83.8" y="123.3">CC1352R</text>
<text x="85" y="121">U501D</text>
<text x="335.3" y="124.6">C27</text>
<text x="335.5" y="126.9">3 pF</text>
<text x="364.9" y="135.3">GND</text>
<text x="400.5" y="134">GND</text>
<text x="75.3" y="140.3">DIO_23</text>
<text x="75.3" y="142.9">DIO_24</text>
<text x="330" y="138.4">GND</text>
<text x="31.3" y="148.1">R6</text>
<text x="75.3" y="145.4">DIO_25</text>
<text x="75.3" y="148">DIO_26</text>
<text x="225.3" y="150">VDD</text>
<text x="30.2" y="150.4">10K</text>
<text x="75.3" y="150.5">DIO_27</text>
<text x="75.3" y="153">DIO_28</text>
<text x="75.3" y="155.6">DIO_29</text>
<text x="75.3" y="158.1">DIO_30</text>
<text x="193.8" y="164.7">R2</text>
<text x="194" y="167.1">2.21K</text>
<text x="203.3" y="164.7">R3</text>
<text x="203.5" y="167.1">2.21K</text>
<text x="221.7" y="165.9">R4</text>
<text x="221.9" y="168.2">2.21K</text>
<text x="237.8" y="171.5">MX25R8035FZUIL0</text>
<text x="244.6" y="169.2">U1</text>
<text x="287.2" y="173.2">R5</text>
<text x="298.9" y="172.2">VDD</text>
<text x="232.8" y="178.4">SI/SIO0</text>
<text x="255" y="178.4">VCC</text>
<text x="287.8" y="175.5">0</text>
<text x="232.8" y="183.5">nCS</text>
<text x="232.8" y="181">SCLK</text>
<text x="251.6" y="184.8">SO/SIO1</text>
<text x="278.8" y="185.4">C28</text>
<text x="232.8" y="186.1">nWP/SIO2</text>
<text x="232.8" y="188.6">nRST/SIO3</text>
<text x="279.1" y="187.8">0.1 uF</text>
<text x="76.8" y="196.3">CC1352R</text>
<text x="77.9" y="194">U501C</text>
<text x="232.8" y="194.9">GND</text>
<text x="232.8" y="197.5">EP</text>
<text x="273.8" y="199.4">GND</text>
<text x="62.6" y="207">DIO_3</text>
<text x="62.6" y="209.5">DIO_4</text>
<text x="92.6" y="207">DIO_18</text>
<text x="92.6" y="209.5">DIO_19</text>
<text x="221.7" y="208.3">GND</text>
<text x="49.6" y="214.6">0</text>
<text x="50.6" y="215.8">R910</text>
<text x="62.6" y="212.1">DIO_5</text>
<text x="62.6" y="214.6">DIO_6</text>
<text x="92.6" y="212.1">DIO_20</text>
<text x="92.6" y="214.6">DIO_21</text>
<text x="113.1" y="214.6">0</text>
<text x="114.1" y="215.8">R911</text>
<text x="48.4" y="217.1">0</text>
<text x="49.3" y="218.4">R908</text>
<text x="62.6" y="217.2">DIO_7</text>
<text x="62.6" y="219.7">DIO_8</text>
<text x="92.6" y="219.7">DIO_12</text>
<text x="92.6" y="217.2">DIO_22</text>
<text x="113.1" y="217.1">0</text>
<text x="114.1" y="218.4">R913</text>
<text x="159.9" y="220">R914</text>
<text x="163.4" y="217.7">0</text>
<text x="167.6" y="220">R915</text>
<text x="171" y="217.7">0</text>
<text x="62.6" y="222.2">DIO_9</text>
<text x="62.6" y="224.8">DIO_10</text>
<text x="62.6" y="227.3">DIO_11</text>
<text x="92.6" y="222.2">DIO_13</text>
<text x="92.6" y="224.8">DIO_14</text>
<text x="92.6" y="227.3">DIO_15</text>
<text x="62.6" y="233.7">DIO_16/JTAG_TDO</text>
<text x="36.9" y="237.6">R8</text>
<text x="37.1" y="240">100K</text>
<text x="62.6" y="238.8">JTAG_TMSC</text>
<text x="62.6" y="236.2">DIO_17/JTAG_TDI</text>
<text x="132.1" y="240">R1019</text>
<text x="132.1" y="237.4">R1001</text>
<text x="132.2" y="238.7">0</text>
<text x="132.2" y="236.1">0</text>
<text x="62.6" y="241.3">JTAG_TCKC</text>
<text x="62.6" y="243.8">RESET_N</text>
<text x="38.1" y="249.6">C29</text>
<text x="38.5" y="251.9">0.1 uF</text>
<text x="33.1" y="263.5">GND</text>
</g>
<g font-size="1.8">
<text x="90.3" y="20.7">VDDS</text>
<text x="191.1" y="22">DCDC_SW</text>
<text x="223" y="22">VDDR</text>
<text x="280.7" y="41.7">RX_TX</text>
<text x="182.3" y="48.6">VDDR</text>
<text x="129.5" y="65.2">VDDS</text>
<text x="142.9" y="62.6">VDDS</text>
<text x="150.5" y="60.1">VDDS</text>
<text x="264.8" y="64.5">RF_2_4GHZ_P</text>
<text x="117.5" y="67.7">VDDS</text>
<text x="264.8" y="67.1">RF_2_4GHZ_N</text>
<text x="103.8" y="79.1">33 DCDC_SW</text>
<text x="264.8" y="81">RF_SUB_1GHZ_N</text>
<text x="264.8" y="78.5">RF_SUB_1GHZ_P</text>
<text x="266.1" y="91.2">RX_TX</text>
<text x="315.6" y="94.4">RX_TX</text>
<text x="31.1" y="138.8">VDDS</text>
<text x="205.1" y="177.5">MOSI</text>
<text x="205.1" y="180.1">SCLK</text>
<text x="205.1" y="182.6">FLASH_CS</text>
<text x="264.7" y="183.9">MISO</text>
<text x="42.5" y="226.4">FLASH_CS</text>
<text x="28.6" y="231.5">VDDS</text>
<text x="48.9" y="243">RESET</text>
</g>
<g font-size="1.8" fill="#0000c2">
<text x="52.7" y="25.6">Optional sense resistor for</text>
<text x="52.7" y="27.7">power measurement</text>
<text x="145.4" y="229">Click standard is ambiguous about sharing serial lines</text>
</g>
<g font-size="1.8" fill="#840084">
<text x="361" y="67.6">-P</text>
<text x="379.5" y="67.6">-P</text>
<text x="394.7" y="68.3">-P</text>
<text x="194.2" y="169.4">-P</text>
<text x="203.7" y="169.4">-P</text>
<text x="162.2" y="215.4">-P</text>
<text x="169.8" y="215.4">-P</text>
</g>
<g font-size="1.8" fill="#848400">
<text x="43.9" y="142.9">AN_MB2</text>
<text x="43.9" y="140.3">AN_MB1</text>
<text x="40.1" y="148">900MHz_LED</text>
<text x="42.8" y="145.4">2.4G_LED</text>
<text x="41.5" y="150.5">Click1_LED</text>
<text x="41.5" y="153">Click2_LED</text>
<text x="45.6" y="155.6">5V_EN</text>
<text x="17.5" y="158.1">USER_BTN</text>
<text x="172.2" y="156.8">Power_LED</text>
<text x="30.9" y="207">RST_MB2</text>
<text x="35.6" y="209.5">SCL</text>
<text x="129.8" y="209.5">RST_MB1</text>
<text x="129.8" y="207">INT_MB2</text>
<text x="30.1" y="214.6">PWM_MB2</text>
<text x="35.4" y="212.1">SDA</text>
<text x="129.8" y="214.6">MICRO_RX_MB2_TX</text>
<text x="129.8" y="212.1">INT_MB1</text>
<text x="30.1" y="217.2">PWM_MB1</text>
<text x="34.6" y="219.7">MISO</text>
<text x="129.8" y="217.2">MICRO_TX_MB2_RX</text>
<text x="129.8" y="219.7">MICRO_RX_MB1_TX</text>
<text x="34.3" y="224.8">SCLK</text>
<text x="34.6" y="222.2">MOSI</text>
<text x="129.8" y="227.3">CS_MB1</text>
<text x="129.8" y="224.8">CS_MB2</text>
<text x="129.8" y="222.2">MICRO_TX_MB1_RX</text>
<text x="40.5" y="233.7">TDO</text>
<text x="40.5" y="238.8">TMS</text>
<text x="41.4" y="236.2">TDI</text>
<text x="148.2" y="238.8">DEBUG_TX</text>
<text x="148.2" y="236.2">DEBUG_RX</text>
<text x="12.5" y="245.7">RESET_N</text>
<text x="40.6" y="241.3">TCK</text>
<text x="14.8" y="254">RESET</text>
<text x="12.5" y="259.1">RST_BTN</text>
</g>
<g font-size="1.4" fill="#840000">
<text x="367.9" y="79.8">1</text>
<text x="373.8" y="87.4" transform="rotate(-90 373.8 87.4)">2</text>
<text x="376.3" y="87.4" transform="rotate(-90 376.3 87.4)">3</text>
<text x="378.8" y="87.4" transform="rotate(-90 378.8 87.4)">4</text>
<text x="396.5" y="110.9">1</text>
<text x="402.3" y="118.5" transform="rotate(-90 402.3 118.5)">2</text>
<text x="404.9" y="118.5" transform="rotate(-90 404.9 118.5)">3</text>
<text x="407.4" y="118.5" transform="rotate(-90 407.4 118.5)">4</text>
</g>
</svg>
